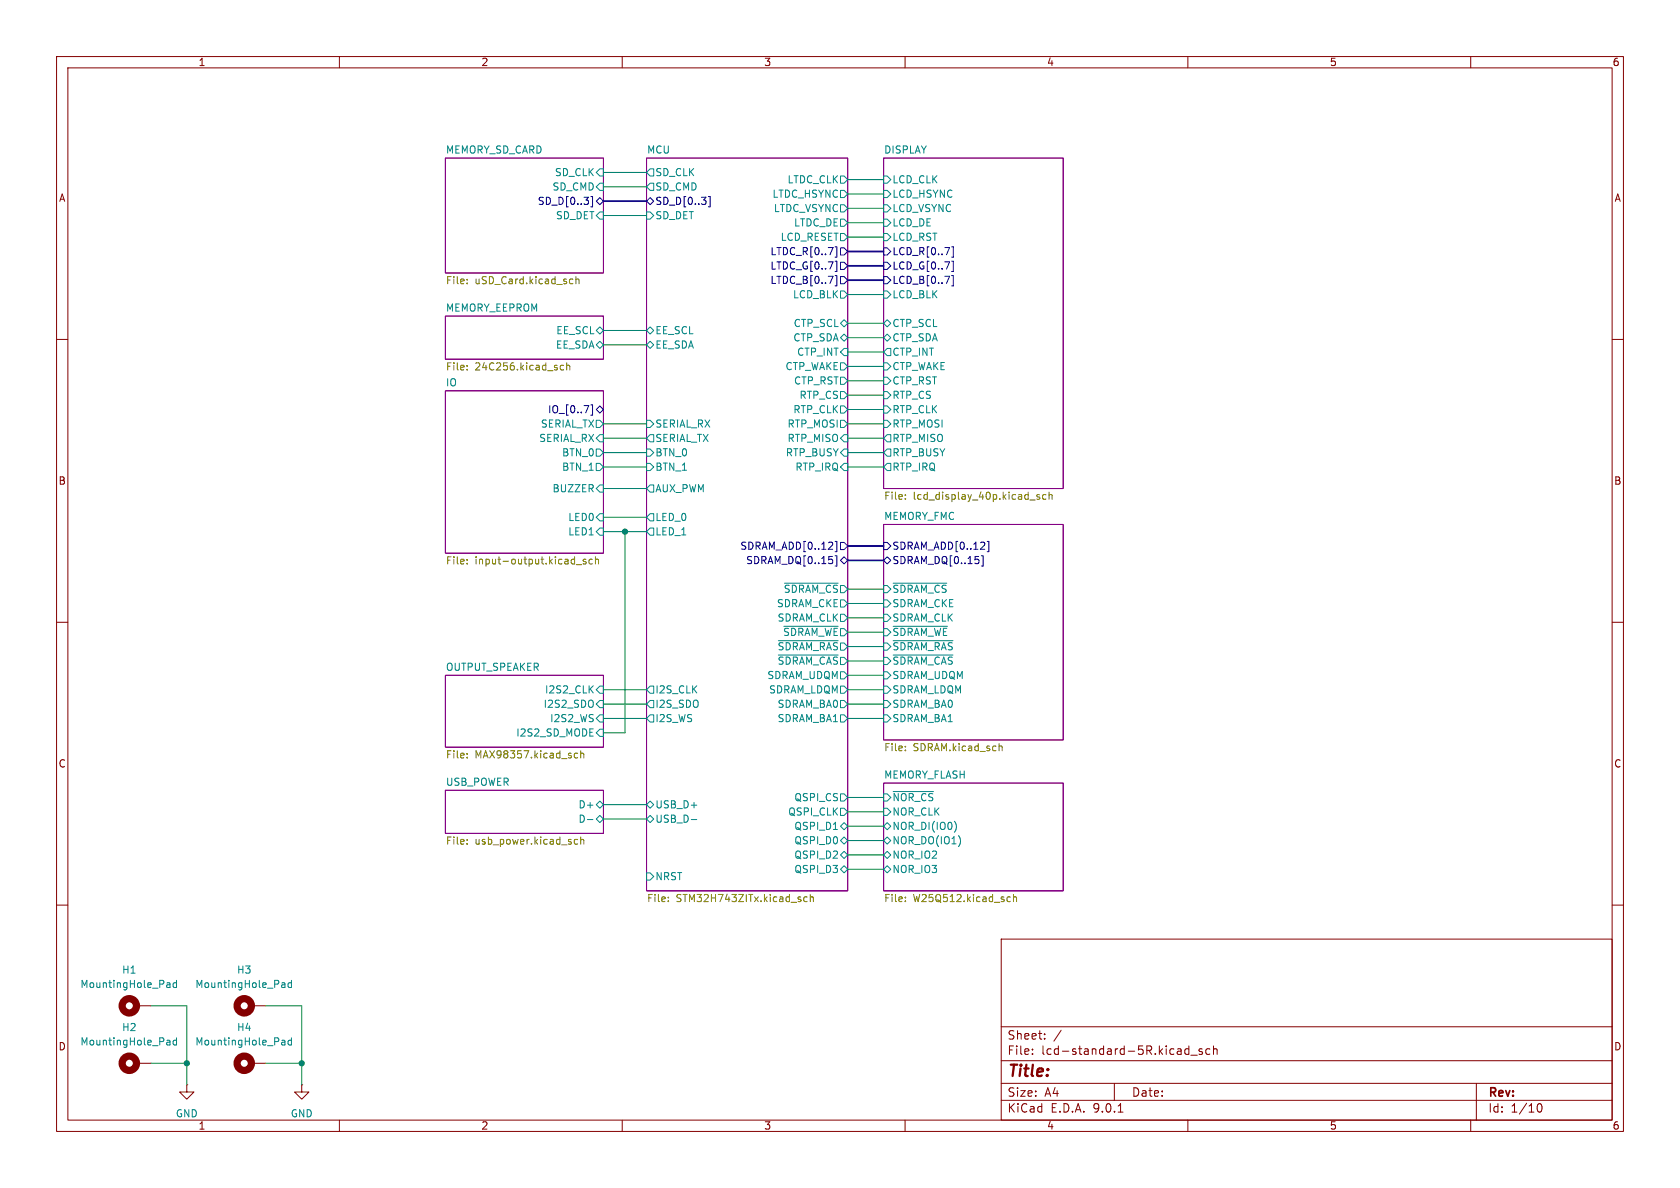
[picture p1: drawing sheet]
<svg xmlns="http://www.w3.org/2000/svg" width="297mm" height="210mm" viewBox="0 0 297 210" stroke-linecap="round" stroke-linejoin="round" font-family="sans-serif">
<path d="M0 0h297v210h-297z" fill="#fff" stroke="#fff" stroke-width=".18"/>
<g fill="none" stroke="#840000" stroke-width=".18">
<path d="M10 10h277v190h-277zM12 12h273v186h-273zM60 10v2M110 10v2M160 10v2M210 10v2M260 10v2M10 60h2M285 60h2M10 110h2M285 110h2M10 160h2"/>
<path d="M24.1 177.8h2.6M44.4 177.8h2.6M177 166h108v32h-108zM285 160h2M24.1 188h2.6M33 191.8v1.2h1.3l-1.3 1.3-1.3-1.3h1.3M33 191.8h.1M44.4 188h2.6M53.3 191.8v1.2h1.3l-1.3 1.3-1.2-1.3h1.2M53.3 191.8h.1M60 198v2M110 198v2"/>
<path d="M160 198v2M177 194.5h108M177 191.5h108M177 187.5h108M177 181.5h108M182.5 186.3v.1M182.5 185.5v.1M184.7 183.6v.1M184.7 182.8v.1M187.6 182.1l-1.3 2M197 191.5v3M197.7 196.6h.8"/>
<path d="M210 198v2M210.2 184.9v1.5M210.2 185.5l-.5-.1-.2 .3v.4l.1 .2h.6M210.5 186.5h1.2M212.5 185.5l-.3-.1-.2 .2v.2l.5 .2v.3h-.5M213.9 185.5l-.4-.1-.3 .3v.4l.1 .2h.6M214.5 185.5l.2-.1 .4 .1 .1 .9M214.5 184.9v1.5M260 198v2M261 191.5v6.5M271.7 195.7l.2-.5 .2-.1a.81 .81 0 0 1 .6 .6 .81 .81 0 0 1-.3 .8h-.4l-.3-.5"/>
</g>
<path d="M78.7 27.9h28v20.4h-28zM114.3 27.9h35.6v129.6h-35.6zM156.2 27.9h31.8v58.5h-31.8zM78.7 55.9h28v7.6h-28zM78.7 69.1h28v28.7h-28zM156.2 92.7h31.8v38.1h-31.8zM78.7 119.4h28v12.7h-28zM78.7 139.7h28v7.6h-28zM156.2 138.4h31.8v19.1h-31.8z" fill="none" stroke="#840084" stroke-width=".18"/>
<g fill="none" stroke="#008484" stroke-width=".18">
<path d="M106 32.4h.7v1.3h-.7l-.6-.7zM106 29.8h.7v1.3h-.7l-.6-.6zM106 37.5h.7v1.2h-.7l-.6-.6zM114.3 37.5h.6l.7 .6-.7 .6h-.6zM114.9 32.4h.7v1.3h-.7l-.6-.7zM114.9 29.8h.7v1.3h-.7l-.6-.6zM148.6 31.1h.6l.7 .7-.7 .6h-.6zM148.6 36.2h.6l.7 .6-.7 .7h-.6zM148.6 33.7h.6l.7 .6-.7 .6h-.6zM148.6 38.7h.6l.7 .7-.7 .6h-.6zM156.2 33.7h.6l.7 .6-.7 .6h-.6zM156.2 36.2h.6l.7 .6-.7 .7h-.6z"/>
<path d="M156.2 31.1h.6l.7 .7-.7 .6h-.6zM156.2 38.7h.6l.7 .7-.7 .6h-.6zM105.4 58.4l.6-.6 .7 .6-.7 .7zM114.3 58.4l.6-.6 .7 .6-.7 .7zM148.6 51.4h.6l.7 .7-.7 .6h-.6zM148.6 57.2l.6-.7 .7 .7-.7 .6zM148.6 59.7l.6-.6 .7 .6-.7 .6zM148.6 41.3h.6l.7 .6-.7 .6h-.6zM156.2 59.7l.6-.6 .7 .6-.7 .6zM156.2 41.3h.6l.7 .6-.7 .6h-.6zM156.2 51.4h.6l.7 .7-.7 .6h-.6zM156.2 57.2l.6-.7 .7 .7-.7 .6z"/>
<path d="M105.4 74.3h.6l.7 .6-.7 .7h-.6zM105.4 79.4h.6l.7 .6-.7 .6h-.6zM105.4 61l.6-.7 .7 .7-.7 .6zM106 76.8h.7v1.3h-.7l-.6-.6zM114.3 74.3h.6l.7 .6-.7 .7h-.6zM114.3 61l.6-.7 .7 .7-.7 .6zM114.3 79.4h.6l.7 .6-.7 .6h-.6zM114.9 76.8h.7v1.3h-.7l-.6-.6zM148.6 64.1h.6l.7 .7-.7 .6h-.6zM148.6 71.8h.6l.7 .6-.7 .6h-.6zM148.6 74.3h.6l.7 .6-.7 .7h-.6zM148.6 69.2h.6l.7 .7-.7 .6h-.6z"/>
<path d="M148.6 66.7h.6l.7 .6-.7 .6h-.6zM149.2 79.4h.7v1.2h-.7l-.6-.6zM149.2 76.8h.7v1.3h-.7l-.6-.6zM149.2 61.6h.7v1.3h-.7l-.6-.7zM156.2 64.1h.6l.7 .7-.7 .6h-.6zM156.2 69.2h.6l.7 .7-.7 .6h-.6zM156.2 71.8h.6l.7 .6-.7 .6h-.6zM156.2 74.3h.6l.7 .6-.7 .7h-.6zM156.2 66.7h.6l.7 .6-.7 .6h-.6zM156.8 61.6h.7v1.3h-.7l-.6-.7zM156.8 76.8h.7v1.3h-.7l-.6-.6zM156.8 79.4h.7v1.2h-.7l-.6-.6z"/>
<path d="M105.4 81.9h.6l.7 .7-.7 .6h-.6zM106 93.3h.7v1.3h-.7l-.6-.6zM106 90.8h.7v1.3h-.7l-.6-.7zM106 85.7h.7v1.3h-.7l-.6-.6zM114.3 81.9h.6l.7 .7-.7 .6h-.6zM114.9 85.7h.7v1.3h-.7l-.6-.6zM114.9 90.8h.7v1.3h-.7l-.6-.7zM114.9 93.3h.7v1.3h-.7l-.6-.6zM149.2 81.9h.7v1.3h-.7l-.6-.6zM156.8 81.9h.7v1.3h-.7l-.6-.6zM137.6 115.8h10.6M137.6 113.3h10.6"/>
<path d="M138.6 110.7h9.6M138.7 103.1h9.5M148.6 108.6h.6l.7 .6-.7 .7h-.6zM148.6 106h.6l.7 .7-.7 .6h-.6zM148.6 118.7h.6l.7 .7-.7 .6h-.6zM156.2 118.7h.6l.7 .7-.7 .6h-.6zM156.2 113.7h.6l.7 .6-.7 .6h-.6zM156.2 116.2h.6l.7 .6-.7 .7h-.6zM156.2 111.1h.6l.7 .7-.7 .6h-.6zM156.2 103.5h.6l.7 .6-.7 .7h-.6zM156.2 106h.6l.7 .7-.7 .6h-.6zM156.2 108.6h.6l.7 .6-.7 .7h-.6z"/>
<path d="M157.9 115.8h10.6M157.9 110.7h9.6M157.9 103.1h9.5M157.9 113.3h10.6M106 121.3h.7v1.3h-.7l-.6-.7zM106 123.8h.7v1.3h-.7l-.6-.6zM106 126.4h.7v1.2h-.7l-.6-.6zM106 128.9h.7v1.3h-.7l-.6-.7zM114.9 126.4h.7v1.2h-.7l-.6-.6zM114.9 121.3h.7v1.3h-.7l-.6-.7zM114.9 123.8h.7v1.3h-.7l-.6-.6zM148.6 123.8h.6l.7 .7-.7 .6h-.6z"/>
<path d="M148.6 126.4h.6l.7 .6-.7 .6h-.6zM148.6 121.3h.6l.7 .6-.7 .7h-.6zM156.2 121.3h.6l.7 .6-.7 .7h-.6zM156.2 123.8h.6l.7 .7-.7 .6h-.6zM156.2 126.4h.6l.7 .6-.7 .6h-.6zM157.9 139.9h7.1M103.8 144.9h1M105.4 144.8l.6-.7 .7 .7-.7 .6zM106 141.6l.7 .6-.7 .7-.6-.7zM114.3 144.8l.6-.7 .7 .7-.7 .6zM114.3 142.2l.6-.6 .7 .6-.7 .7zM114.3 154.3h.6l.7 .6-.7 .7h-.6z"/>
<path d="M122.2 144.9h1M148.6 140.3h.6l.7 .7-.7 .6h-.6zM148.6 142.9h.6l.7 .6-.7 .6h-.6zM148.6 148.6l.6-.6 .7 .6-.7 .6zM148.6 151.1l.6-.6 .7 .6-.7 .7zM148.6 146.1l.6-.7 .7 .7-.7 .6zM149.2 153l.7 .7-.7 .6-.6-.6zM156.2 151.1l.6-.6 .7 .6-.7 .7zM156.2 153.7l.6-.7 .7 .7-.7 .6zM156.2 146.1l.6-.7 .7 .7-.7 .6zM156.2 140.3h.6l.7 .7-.7 .6h-.6zM156.2 148.6l.6-.6 .7 .6-.7 .6z"/>
<path d="M156.2 142.9h.6l.7 .6-.7 .6h-.6zM168.8 145.2a1.49 1.49 0 0 1 0 1.9M169.7 148.3v.8M29.6 173.7l.4 .1 .1 .8M30.1 174.5l-.5 .1M30.1 174l-.5 .1M31.2 173.8l-.4-.1-.2 .3 .1 .5h.5M31.2 173.3v1.3M50 173.7l.3 .1 .1 .8M50.4 174.5l-.4 .1M50.4 174l-.4 .1M51.5 173.3v1.3"/>
<path d="M51.5 173.8l-.3-.1-.3 .3 .1 .5h.5M29.6 183.9h.4l.1 .8M30.1 184.7h-.5M30.1 184.2h-.5M31.2 183.9h-.4l-.2 .2 .1 .6h.5M31.2 183.5v1.2M50 183.9h.3l.1 .8M50.4 184.7h-.4M50.4 184.2h-.4M51.5 183.9h-.3l-.3 .2 .1 .6h.5M51.5 183.5v1.2"/>
</g>
<g fill="none" stroke="#848400" stroke-width=".18">
<path d="M82.6 49.4v.1M82.6 50v.2M100.9 49.3l.4 .1M101.3 50.1l-.4 .1M101.8 49.4l.2-.1 .3 .1 .1 .8M101.8 48.9v1.3M82.6 64.6v.1M82.6 65.3v.1M99.6 64.6h-.3l-.3 .2 .2 .5h.4M100.2 64.7l.2-.1h.3v.8M100.2 64.1v1.3M82.6 98.9v.1"/>
<path d="M82.6 99.6v.1M101.9 99.8h.9M103.6 98.9h-.3l-.2 .1 .1 .2 .4 .1v.3h-.5M104.7 98.9h-.3l-.3 .2 .1 .5h.5M105.3 99l.1-.1h.4v.8M105.3 98.4v1.3M160.1 88.1v.2M160.1 87.5v.1M182.1 88.4h.9M183.8 87.5l-.3-.1-.2 .2v.2l.5 .1v.3h-.5M184.9 87.5l-.3-.1-.3 .3 .1 .5h.5M185.5 87.5l.1-.1 .3 .1 .1 .8"/>
<path d="M185.5 87v1.3M82.6 133.2v.1M82.6 133.9v.1M101.5 133.7l.3 .3 .3-.1M102.1 133.2l-.3-.1-.3 .3M102.7 132.7v1.3M102.7 133.3l.1-.2 .4 .1v.8M160.1 131.9v.2M160.1 132.6v.1M176.6 132l.2-.1h.3l.1 .8M82.6 149.1v.1M82.6 148.4v.2"/>
<path d="M102.1 148.4h-.3l-.3 .2 .1 .6h.5M102.7 148.5l.1-.1h.4v.8M102.7 148v1.2M118.1 159.3v.1M118.1 158.6v.1M142.7 158.6l-.4-.1-.2 .3 .1 .5h.5M143.2 158.7l.2-.2 .3 .1 .1 .8M143.2 158.1v1.3M160.1 158.6v.1M160.1 159.3v.1M178.1 159.3h.5M178.1 158.6h.5"/>
<path d="M179.2 158.7l.2-.2 .3 .1v.8M179.2 158.1v1.3"/>
</g>
<g fill="none" stroke="#000084" stroke-width=".18">
<path d="M104.5 34.7h.3v1.9h-.3M105.4 35.6l.6-.7 .7 .7-.7 .6zM114.3 35.6l.6-.7 .7 .7-.7 .6zM125.2 34.7h.3v1.9h-.3M147.6 43.6h.3v1.9h-.3M147.6 46.2h.3v1.8h-.3M147.6 48.7h.3v1.8h-.3M148.6 43.8h.6l.7 .7-.7 .6h-.6zM148.6 48.9h.6l.7 .6-.7 .7h-.6zM148.6 46.4h.6l.7 .6-.7 .6h-.6zM156.2 43.8h.6l.7 .7-.7 .6h-.6zM156.2 46.4h.6l.7 .6-.7 .6h-.6z"/>
<path d="M156.2 48.9h.6l.7 .6-.7 .7h-.6zM167 48.8h.9l-.6 1.3M168.2 43.6h.3v1.9h-.3M168.2 46.2h.3v1.8h-.3M168.2 48.7h.3v1.8h-.3M103.2 71.7h.9l-.6 1.3M104.5 71.6h.3v1.8h-.3M106 71.8l.7 .6-.7 .6-.6-.6zM147.6 98.2h.3v1.9h-.3M147.6 95.7h.3v1.8h-.3M148.6 95.9h.6l.7 .6-.7 .7h-.6zM149.2 98.4l.7 .7-.7 .6-.6-.6z"/>
<path d="M156.2 95.9h.6l.7 .6-.7 .7h-.6zM156.2 99.1l.6-.7 .7 .7-.7 .6zM173.8 98.2v1.9h-.3M174.5 95.7h.3v1.8h-.3"/>
</g>
<g fill="none" stroke="#840000" stroke-width="1.3">
<circle cx="22.9" cy="177.8" r="1.27"/>
<circle cx="43.2" cy="177.8" r="1.27"/>
<circle cx="22.9" cy="188" r="1.27"/>
<circle cx="43.2" cy="188" r="1.27"/>
</g>
<path d="M106.7 35.6h7.6M149.9 44.5h6.3M149.9 47h6.3M149.9 49.5h6.3M149.9 96.5h6.3M149.9 99.1h6.3" fill="none" stroke="#000084" stroke-width=".3"/>
<g fill="none" stroke="#008400" stroke-width=".18">
<path d="M106.7 33h7.6M106.7 30.5h7.6M106.7 38.1h7.6M149.9 34.3h6.3M149.9 31.8h6.3M149.9 36.8h6.3M149.9 39.4h6.3M106.7 58.4h7.6M149.9 57.2h6.3M149.9 52.1h6.3M149.9 41.9h6.3M149.9 59.7h6.3"/>
<path d="M106.7 74.9h7.6M106.7 77.5h7.6M106.7 61h7.6M149.9 72.4h6.3M149.9 74.9h6.3M149.9 77.5h6.3M149.9 67.3h6.3M149.9 64.8h6.3M149.9 69.9h6.3M149.9 62.2h6.3M106.7 80h7.6M106.7 94h7.6"/>
<path d="M106.7 86.4h7.6M106.7 82.6h7.6M106.7 91.4h7.6M110.5 94v35.5h-3.8M149.9 80h6.3M149.9 82.6h6.3M149.9 111.8h6.3M149.9 114.3h6.3M149.9 116.8h6.3M149.9 119.4h6.3M149.9 104.1h6.3M149.9 106.7h6.3"/>
<path d="M149.9 109.2h6.3M106.7 121.9h7.6M106.7 124.5h7.6M106.7 127h7.6M149.9 121.9h6.3M149.9 124.5h6.3M149.9 127h6.3M106.7 144.8h7.6M106.7 142.2h7.6M149.9 153.7h6.3M149.9 143.5h6.3M149.9 148.6h6.3"/>
<path d="M149.9 146.1h6.3M149.9 151.1h6.3M149.9 141h6.3M26.7 177.8h6.3v14M47 177.8h6.3v14M26.7 188h6.3M47 188h6.3"/>
</g>
<g fill="#008400" stroke="#008400" stroke-width=".18">
<circle cx="33" cy="188" r=".46"/>
<circle cx="53.3" cy="188" r=".46"/>
<circle cx="110.5" cy="94" r=".46"/>
</g>
<text font-size="2.8" fill="#840000" x="178" y="190.9">Title:</text>
<g font-size="2.1" fill="#840000">
<text x="178" y="184">Sheet:</text>
<text x="178" y="186.7">File:</text>
<text x="184.1" y="186.7">lcd-standard-5R.kicad_sch</text>
<text x="178" y="196.9">KiCad</text>
<text x="178" y="194.1">Size:</text>
<text x="184.7" y="194.1">A4</text>
<text x="185.7" y="196.9">E.D.A.</text>
<text x="193.3" y="196.9">9.0.1</text>
<text x="200" y="194.1">Date:</text>
<text x="263" y="194.3">Rev:</text>
<text x="263" y="196.9">Id:</text>
<text x="267.1" y="196.9">1/10</text>
</g>
<g font-size="1.8" fill="#840000">
<text x="35" y="11.9">1</text>
<text x="85" y="11.9">2</text>
<text x="135" y="11.9">3</text>
<text x="185" y="11.9">4</text>
<text x="235" y="11.9">5</text>
<text x="285" y="11.9">6</text>
<text x="10.3" y="35.9">A</text>
<text x="285.3" y="35.9">A</text>
<text x="10.3" y="85.9">B</text>
<text x="285.3" y="85.9">B</text>
<text x="10.3" y="135.9">C</text>
<text x="285.3" y="135.9">C</text>
<text x="10.3" y="185.9">D</text>
<text x="285.3" y="185.9">D</text>
<text x="35" y="199.9">1</text>
<text x="85" y="199.9">2</text>
<text x="135" y="199.9">3</text>
<text x="185" y="199.9">4</text>
<text x="235" y="199.9">5</text>
<text x="285" y="199.9">6</text>
</g>
<g font-size="1.8" fill="#008484">
<text x="78.7" y="27.2">MEMORY_SD_CARD</text>
<text x="114.3" y="27.2">MCU</text>
<text x="156.2" y="27.2">DISPLAY</text>
<text x="97.6" y="33.9">SD_CMD</text>
<text x="98" y="31.3">SD_CLK</text>
<text x="115.8" y="33.9">SD_CMD</text>
<text x="115.8" y="31.3">SD_CLK</text>
<text x="136.5" y="35.2">LTDC_HSYNC</text>
<text x="139.1" y="32.6">LTDC_CLK</text>
<text x="157.7" y="35.2">LCD_HSYNC</text>
<text x="157.7" y="32.6">LCD_CLK</text>
<text x="98.2" y="39">SD_DET</text>
<text x="115.8" y="39">SD_DET</text>
<text x="136.7" y="37.7">LTDC_VSYNC</text>
<text x="140.3" y="40.2">LTDC_DE</text>
<text x="157.7" y="37.7">LCD_VSYNC</text>
<text x="157.7" y="40.2">LCD_DE</text>
<text x="137.9" y="42.8">LCD_RESET</text>
<text x="157.7" y="42.8">LCD_RST</text>
<text x="140.1" y="52.9">LCD_BLK</text>
<text x="157.7" y="52.9">LCD_BLK</text>
<text x="78.7" y="55.2">MEMORY_EEPROM</text>
<text x="98.2" y="59.3">EE_SCL</text>
<text x="115.8" y="59.3">EE_SCL</text>
<text x="140.2" y="58">CTP_SCL</text>
<text x="157.7" y="58">CTP_SCL</text>
<text x="98.2" y="61.8">EE_SDA</text>
<text x="115.8" y="61.8">EE_SDA</text>
<text x="138.8" y="65.6">CTP_WAKE</text>
<text x="140.2" y="60.6">CTP_SDA</text>
<text x="140.8" y="63.1">CTP_INT</text>
<text x="157.7" y="65.6">CTP_WAKE</text>
<text x="157.7" y="60.6">CTP_SDA</text>
<text x="157.7" y="63.1">CTP_INT</text>
<text x="78.7" y="68.4">IO</text>
<text x="140.3" y="68.2">CTP_RST</text>
<text x="141.2" y="70.7">RTP_CS</text>
<text x="157.7" y="70.7">RTP_CS</text>
<text x="157.7" y="68.2">CTP_RST</text>
<text x="95.5" y="75.8">SERIAL_TX</text>
<text x="115.8" y="75.8">SERIAL_RX</text>
<text x="139.1" y="75.8">RTP_MOSI</text>
<text x="140.2" y="73.3">RTP_CLK</text>
<text x="157.7" y="73.3">RTP_CLK</text>
<text x="157.7" y="75.8">RTP_MOSI</text>
<text x="95.2" y="78.3">SERIAL_RX</text>
<text x="99.3" y="80.9">BTN_0</text>
<text x="99.3" y="83.4">BTN_1</text>
<text x="115.8" y="78.3">SERIAL_TX</text>
<text x="115.8" y="83.4">BTN_1</text>
<text x="115.8" y="80.9">BTN_0</text>
<text x="138.8" y="80.9">RTP_BUSY</text>
<text x="139.1" y="78.3">RTP_MISO</text>
<text x="140.5" y="83.4">RTP_IRQ</text>
<text x="157.7" y="83.4">RTP_IRQ</text>
<text x="157.7" y="78.3">RTP_MISO</text>
<text x="157.7" y="80.9">RTP_BUSY</text>
<text x="97.6" y="87.2">BUZZER</text>
<text x="115.8" y="87.2">AUX_PWM</text>
<text x="100.4" y="94.8">LED1</text>
<text x="100.4" y="92.3">LED0</text>
<text x="115.8" y="92.3">LED_0</text>
<text x="115.8" y="94.8">LED_1</text>
<text x="156.2" y="92">MEMORY_FMC</text>
<text x="137.3" y="107.5">SDRAM_CKE</text>
<text x="138.5" y="105">~{SDRAM_CS}</text>
<text x="157.7" y="105">~{SDRAM_CS}</text>
<text x="157.7" y="107.5">SDRAM_CKE</text>
<text x="137.4" y="110.1">SDRAM_CLK</text>
<text x="138.3" y="112.6">~{SDRAM_WE}</text>
<text x="157.7" y="112.6">~{SDRAM_WE}</text>
<text x="157.7" y="110.1">SDRAM_CLK</text>
<text x="78.7" y="118.7">OUTPUT_SPEAKER</text>
<text x="137.4" y="117.7">~{SDRAM_CAS}</text>
<text x="137.4" y="115.2">~{SDRAM_RAS}</text>
<text x="157.7" y="115.2">~{SDRAM_RAS}</text>
<text x="157.7" y="117.7">~{SDRAM_CAS}</text>
<text x="96" y="125.3">I2S2_SDO</text>
<text x="96.2" y="122.8">I2S2_CLK</text>
<text x="115.8" y="122.8">I2S_CLK</text>
<text x="115.8" y="125.3">I2S_SDO</text>
<text x="135.6" y="120.2">SDRAM_UDQM</text>
<text x="135.9" y="122.8">SDRAM_LDQM</text>
<text x="137.4" y="125.3">SDRAM_BA0</text>
<text x="157.7" y="120.2">SDRAM_UDQM</text>
<text x="157.7" y="122.8">SDRAM_LDQM</text>
<text x="157.7" y="125.3">SDRAM_BA0</text>
<text x="91.2" y="130.4">I2S2_SD_MODE</text>
<text x="97.2" y="127.9">I2S2_WS</text>
<text x="115.8" y="127.9">I2S_WS</text>
<text x="137.4" y="127.9">SDRAM_BA1</text>
<text x="157.7" y="127.9">SDRAM_BA1</text>
<text x="156.2" y="137.7">MEMORY_FLASH</text>
<text x="78.7" y="139">USB_POWER</text>
<text x="102.2" y="143.1">D+</text>
<text x="115.8" y="143.1">USB_D+</text>
<text x="140.3" y="141.8">QSPI_CS</text>
<text x="157.7" y="141.8">~{NOR_CS}</text>
<text x="102.2" y="145.6">D-</text>
<text x="115.8" y="145.6">USB_D-</text>
<text x="139.2" y="144.4">QSPI_CLK</text>
<text x="140.3" y="149.5">QSPI_D0</text>
<text x="140.3" y="146.9">QSPI_D1</text>
<text x="157.7" y="146.9">NOR_DI(IO0)</text>
<text x="157.7" y="149.5">NOR_DO(IO1)</text>
<text x="157.7" y="144.4">NOR_CLK</text>
<text x="115.8" y="155.8">NRST</text>
<text x="140.3" y="154.5">QSPI_D3</text>
<text x="140.3" y="152">QSPI_D2</text>
<text x="157.7" y="152">NOR_IO2</text>
<text x="157.7" y="154.5">NOR_IO3</text>
<text x="21.5" y="172.3">H1</text>
<text x="41.8" y="172.3">H3</text>
<text x="14.1" y="174.9">MountingHole_Pad</text>
<text x="34.4" y="174.9">MountingHole_Pad</text>
<text x="14.1" y="185">MountingHole_Pad</text>
<text x="21.5" y="182.5">H2</text>
<text x="34.4" y="185">MountingHole_Pad</text>
<text x="41.8" y="182.5">H4</text>
<text x="31" y="197.7">GND</text>
<text x="51.3" y="197.7">GND</text>
</g>
<g font-size="1.8" fill="#000084">
<text x="95" y="36.4">SD_D[0..3]</text>
<text x="115.8" y="36.4">SD_D[0..3]</text>
<text x="136.1" y="45.3">LTDC_R[0..7]</text>
<text x="136.1" y="47.9">LTDC_G[0..7]</text>
<text x="157.7" y="45.3">LCD_R[0..7]</text>
<text x="157.7" y="47.9">LCD_G[0..7]</text>
<text x="136.1" y="50.4">LTDC_B[0..7]</text>
<text x="157.7" y="50.4">LCD_B[0..7]</text>
<text x="96.8" y="73.3">IO_[0..7]</text>
<text x="130.8" y="97.4">SDRAM_ADD[0..12]</text>
<text x="131.8" y="99.9">SDRAM_DQ[0..15]</text>
<text x="157.7" y="97.4">SDRAM_ADD[0..12]</text>
<text x="157.7" y="99.9">SDRAM_DQ[0..15]</text>
</g>
<g font-size="1.8" fill="#848400">
<text x="78.7" y="50.6">File:</text>
<text x="84" y="50.6">uSD_Card.kicad_sch</text>
<text x="78.7" y="65.8">File:</text>
<text x="84" y="65.8">24C256.kicad_sch</text>
<text x="156.2" y="88.7">File:</text>
<text x="161.4" y="88.7">lcd_display_40p.kicad_sch</text>
<text x="78.7" y="100.1">File:</text>
<text x="84" y="100.1">input-output.kicad_sch</text>
<text x="78.7" y="134.4">File:</text>
<text x="84" y="134.4">MAX98357.kicad_sch</text>
<text x="156.2" y="133.1">File:</text>
<text x="161.4" y="133.1">SDRAM.kicad_sch</text>
<text x="78.7" y="149.6">File:</text>
<text x="84" y="149.6">usb_power.kicad_sch</text>
<text x="114.3" y="159.8">File:</text>
<text x="119.5" y="159.8">STM32H743ZITx.kicad_sch</text>
<text x="156.2" y="159.8">File:</text>
<text x="161.4" y="159.8">W25Q512.kicad_sch</text>
</g>
</svg>
